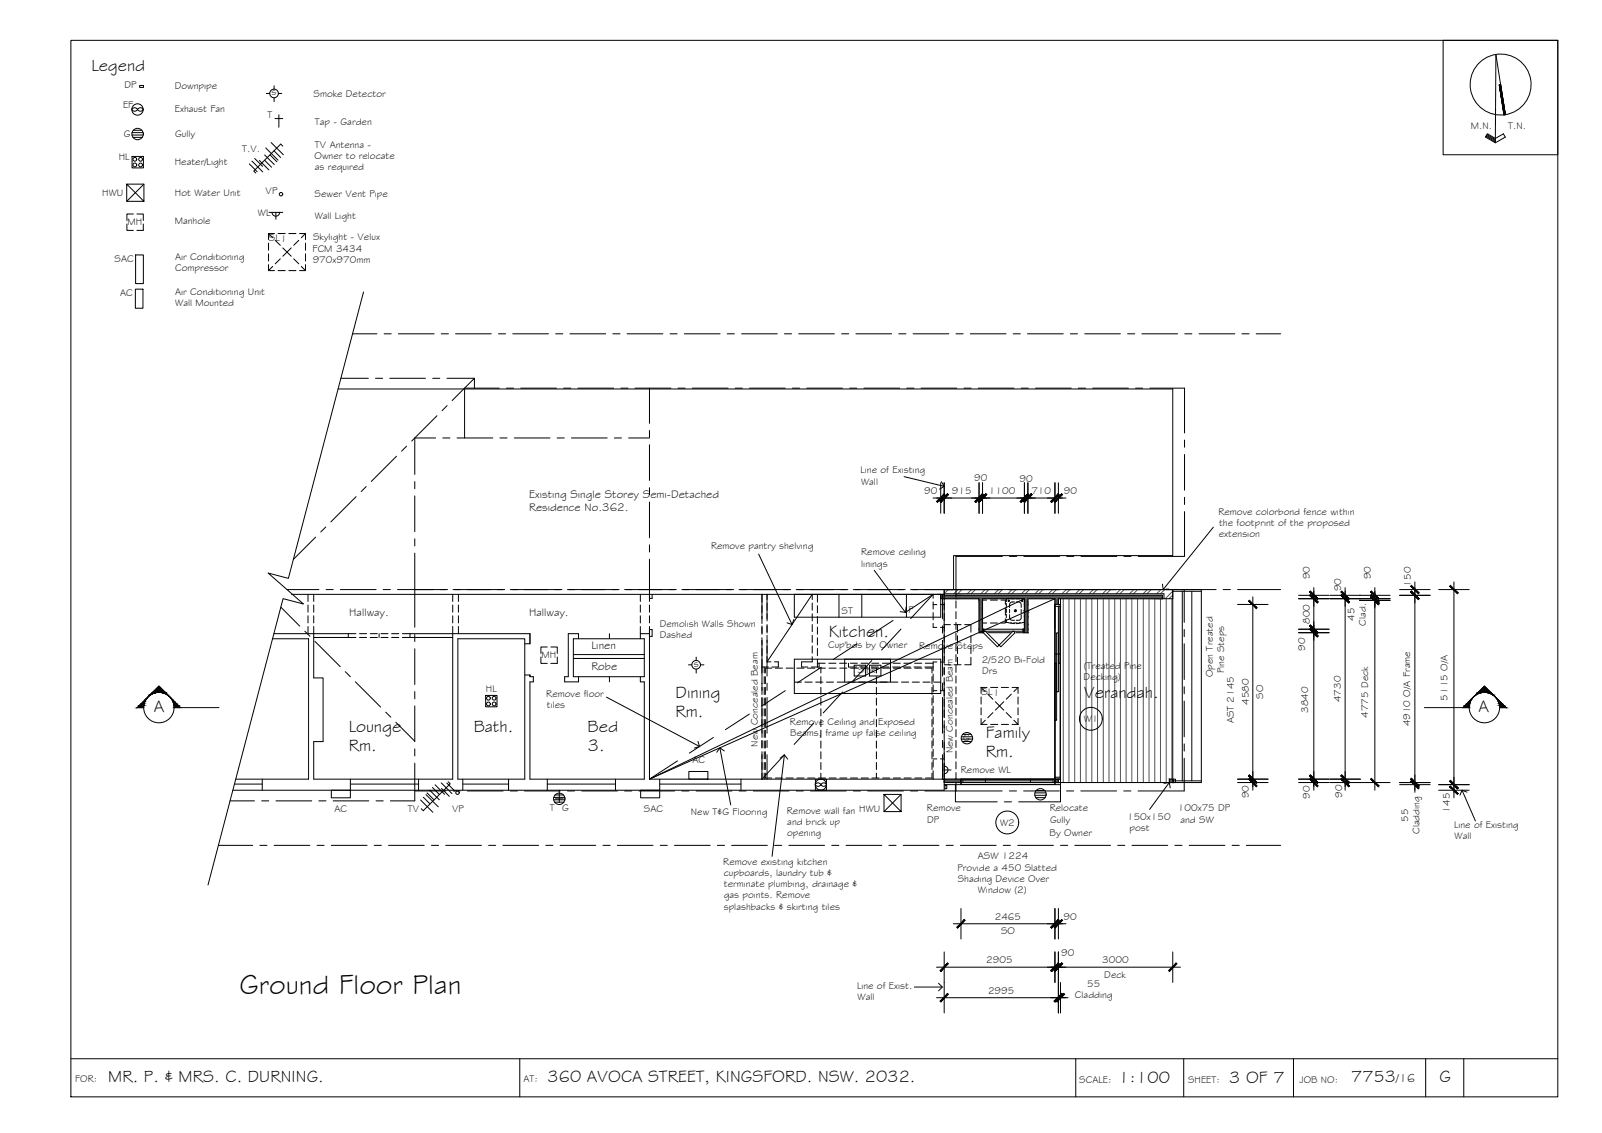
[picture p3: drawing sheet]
<svg xmlns="http://www.w3.org/2000/svg" width="420mm" height="297mm" viewBox="0 0 420 297" stroke-linecap="round" stroke-linejoin="round" font-family="sans-serif">
<!-- layer: BOUNDARY -->
<g fill="none" stroke="#000" stroke-width=".26">
<path d="M92.5 87.5h6.4M100.7 87.5h1.9M104.5 87.5h9.4M115.7 87.5h1.9M119.5 87.5h9.3M130.7 87.5h1.9M134.5 87.5h9.4M145.7 87.5h1.9M149.5 87.5h9.4M160.7 87.5h1.9M164.5 87.5h9.3M175.7 87.5h1.9"/>
<path d="M179.5 87.5h9.4M190.7 87.5h1.9M194.5 87.5h9.4M205.7 87.5h1.9M209.5 87.5h9.3M220.7 87.5h1.9M224.5 87.5h9.4M235.7 87.5h1.9M239.5 87.5h9.3M250.7 87.5h1.9M254.5 87.5h9.3M265.7 87.5h1.9"/>
<path d="M269.5 87.5h9.4M280.7 87.5h1.9M284.5 87.5h9.3M295.7 87.5h1.9M299.5 87.5h9.3M310.7 87.5h1.9M314.5 87.5h9.4M325.7 87.5h1.9M329.5 87.5h6.4M75.3 154.6h8.3M85.5 154.6h1.9M89.3 154.6h9.3"/>
<path d="M100.5 154.6h1.9M104.3 154.6h9.3M115.5 154.6h1.9M119.3 154.6h9.3M130.5 154.6h1.9M134.3 154.6h9.3M145.5 154.6h1.9M149.3 154.6h9.3M160.5 154.6h1.9M164.3 154.6h9.3M175.5 154.6h1.9M179.3 154.6h9.3"/>
<path d="M190.5 154.6h1.9M194.3 154.6h9.3M205.5 154.6h1.9M209.3 154.6h9.3M220.5 154.6h1.9M224.3 154.6h9.3M235.5 154.6h1.9M239.3 154.6h19.6M260.8 154.6h1.9M264.6 154.6h9.3M275.8 154.6h1.9M279.6 154.6h9.3"/>
<path d="M290.8 154.6h1.9M294.6 154.6h9.3M305.8 154.6h1.9M309.6 154.6h9.3M320.8 154.6h1.9M324.6 154.6h11.3M57.3 221.6h9M68.1 221.6h1.9M71.9 221.6h9.4M83.1 221.6h1.9M86.9 221.6h9.4M98.1 221.6h1.9"/>
<path d="M101.9 221.6h9.4M113.1 221.6h1.9M116.9 221.6h9.4M128.2 221.6h1.8M131.9 221.6h9.4M143.1 221.6h1.9M146.9 221.6h9.4M158.1 221.6h1.9M161.9 221.6h9.4M173.2 221.6h1.8M176.9 221.6h9.4M188.1 221.6h1.9"/>
<path d="M191.9 221.6h9.4M203.1 221.6h1.9M206.9 221.6h9.4M218.2 221.6h1.8M221.9 221.6h9.4M233.1 221.6h1.9M236.9 221.6h9.4M248.1 221.6h1.9M251.9 221.6h9.4M263.1 221.6h1.9M266.9 221.6h9.4M278.1 221.6h1.9"/>
<path d="M281.9 221.6h9.4M293.1 221.6h1.9M296.9 221.6h9.4M308.1 221.6h1.9M311.9 221.6h9.4M323.1 221.6h1.9M326.9 221.6h9"/>
</g>
<!-- layer: BORDER -->
<g fill="none" stroke="#000" stroke-width=".26">
<path d="M18.6 10.6h390v277h-390zM378.5 10.6h30.1v30h-30.1zM389.7 35.7l2.5 1.5M389.8 35.5l2.4 1.4M390 35.3l2.2 1.3M393.2 22.2l1.2 7.9M394.8 30.1l-2.5-15.8-.1 23.1 2.6-1.4-.5-.9-2.1 1.2-2.1-1.2-.5 .8 2.6 1.5M18.6 277.6h390M136.3 277.6v10M282.1 277.6v10M310.5 277.6v10M339.2 277.6v10"/>
<path d="M373.9 277.6v10M383.9 277.6v10"/>
<circle cx="393.6" cy="22.2" r="8"/>
</g>
<!-- layer: SERVICES -->
<g fill="none" stroke="#000" stroke-width=".26">
<path d="M34.6 35.4h3M34.6 34.8h2.9M34.8 28.5a.86 .86 0 0 1 1.3 .2 .86 .86 0 0 1-1.5 0zM34.9 36h2.4M35 34.2h2.2M36.1 28.7a.86 .86 0 0 1 1.5 0M36.1 28.7a.86 .86 0 0 0 1.5 0M36.6 22.4h1v.5h-1zM69.7 38.8l3.2 3.2M69.9 24.5h.8M71.1 37.4l3.2 3.2M71.9 39.5l1.7 1.8"/>
<path d="M71.9 22.5v.9M71.9 25.6v1.1M72.1 31.1h2.1M73 24.5h.9M73.1 30.1v3.3M74.2 38.3l-.6-.5-7 7 .5 .6M33.2 48.3h4.5v4.5h-4.5v-4.5l4.5 4.5M33.3 58.7v1.7h1.7M34.6 41h3v3h-3zM35 56.1h-1.7v1.7M35.9 56.1h1.7v1.7M37.6 58.7v1.7h-1.7"/>
<path d="M37.7 48.3l-4.5 4.5M65.4 43l2 2M66.1 42.2l2.8 2.9M66.8 41.5l2.1 2.1M68 42.1l2.5 2.4M69.4 42l1.8 1.9M69.4 40.6l2.5 2.5M70.6 55.7h3.6M70.8 40.6l1.8 1.8M71.3 55.7a1.01 1.01 0 0 0 1 1 1.01 1.01 0 0 0 1-1M72.4 55.7v1.8M35.5 75.8h2v5h-2z"/>
<path d="M35.6 66.8h2v7.6h-2zM70.4 61.2h1.6M70.4 70.9h1.6M70.4 61.2v1.6M70.4 63.7v1.9M70.4 66.6v1.8M70.4 69.4v1.5M70.4 61.2l1.1 1.1M71.5 69.8l-1.1 1.1M72.2 63l1.3 1.3M72.9 61.2h1.9M72.9 70.9h1.9"/>
<path d="M73.5 67.9l-1.3 1.3M74.2 65l1.1 1.1-1.1 1.1M75.7 61.2h1.9M75.7 70.9h1.9M76.4 65l-1.1 1.1 1.1 1.1M77 67.9l1.4 1.3M78.4 63l-1.4 1.3M78.6 61.2h1.5M78.6 70.9h1.5M79 69.8l1.1 1.1M80.1 61.2v1.6M80.1 63.7v1.9"/>
<path d="M80.1 66.6v1.8M80.1 69.4v1.5M80.1 61.2l-1.1 1.1M141.9 172.2v1.7h1.6M143.5 169.6h-1.6v1.7M144.5 169.6h1.7v1.7M146.2 172.2v1.7h-1.7M180.6 174.3h.9M182.6 172.3v.9M182.6 175.4v1.1M183.7 174.3h.9M127.4 182.3h3v3h-3z"/>
<path d="M252.1 193.8h3M252.1 193.2h3M252.4 194.4h2.4M252.5 192.5h2.2M257.3 180.2h1.6M257.3 189.9h1.6M257.3 180.2v1.6M257.3 182.7v1.9M257.3 185.5v1.9M257.3 188.4v1.5M257.3 180.2l1.1 1.1M258.4 188.8l-1.1 1.1"/>
<path d="M259.1 182l1.3 1.3M259.8 180.2h1.9M259.8 189.9h1.9M260.4 186.8l-1.3 1.4M261.1 184l1.1 1.1-1.1 1.1M262.6 180.2h1.9M262.6 189.9h1.9M263.3 184l-1.1 1.1 1.1 1.1M263.9 186.8l1.3 1.4M265.2 182l-1.3 1.3M265.4 180.2h1.6M265.4 189.9h1.6"/>
<path d="M265.9 188.8l1.1 1.1M267 180.2v1.6M267 182.7v1.9M267 185.5v1.9M267 188.4v1.5M267 180.2l-1.1 1.1M86.9 207.2h5v2h-5zM110.3 209.7l3.2 3.3M111 209l1.8 1.8M111.7 208.3l3.2 3.2M112 207.9l1.8 1.8M112.7 207.2l2.5 2.5"/>
<path d="M113.4 206.5l1.8 1.8M114.1 205.8l2.5 2.5M115.7 205.2l2.8 2.9M115.8 206.7l2 2.1M117.2 205.3l2.1 2.1M117.5 204.9l.6 .6-7.1 7-.5-.5M145.2 209.7h3M145.2 209.1h2.9M145.5 210.3h2.4M145.6 208.4h2.2M145.7 209.4h2M146.7 207.2v3.2"/>
<path d="M168 207.2h5v2h-5zM180.7 202.3h5v2h-5zM213.8 205.6l.8-.4 .7 .5-.7 .5-.8-.4M213.9 204.3h2.9v2.9h-2.9zM216.7 205.6l-.7-.4-.7 .5 .7 .5 .7-.4M231.8 208.3h4.5v4.5h-4.5v-4.5l4.5 4.5M236.3 208.3l-4.5 4.5M247.6 200.8a1.01 1.01 0 0 1 1 1 1.01 1.01 0 0 1-1 1.1M247.6 201.9h1.8M247.6 200.1v3.6M247.8 205.8h.5v1h-.5zM271.4 208.5h3"/>
<path d="M271.4 207.9h2.9M271.7 209.1h2.4M271.8 207.3h2.2M307.8 204.3h.5v.9h-.5z"/>
<circle cx="36.1" cy="28.7" r="1.49"/>
<circle cx="36.1" cy="35.1" r="1.49"/>
<circle cx="71.9" cy="24.5" r="1.13"/>
<circle cx="35.4" cy="41.8" r=".5"/>
<circle cx="35.4" cy="43.2" r=".5"/>
<circle cx="36.9" cy="43.2" r=".5"/>
<circle cx="36.9" cy="41.8" r=".5"/>
<circle cx="73.7" cy="50.9" r=".46"/>
<circle cx="182.6" cy="174.3" r="1.13"/>
<circle cx="128.1" cy="183.1" r=".5"/>
<circle cx="128.1" cy="184.6" r=".5"/>
<circle cx="129.6" cy="183.1" r=".5"/>
<circle cx="129.6" cy="184.6" r=".5"/>
<circle cx="253.6" cy="193.5" r="1.49"/>
<circle cx="120" cy="207.8" r=".46"/>
<circle cx="146.7" cy="209.4" r="1.49"/>
<circle cx="215.3" cy="205.7" r="1.45"/>
<circle cx="272.9" cy="208.2" r="1.49"/>
</g>
<!-- layer: BORDER -->
<g fill="#000" stroke="#000" stroke-width=".26">
<path d="M393.5 22.2l1.3 7.9h-.3zM393.5 22.2l1.3 7.9z"/>
<path d="M393.2 22.2l1.3 7.9-1-7.9zM393.2 22.2l1.3 7.9z"/>
</g>
<!-- layer: EXISTING -->
<g fill="none" stroke="#000" stroke-width=".26">
<path d="M88.7 102h218.9v43.7h-57.5v8.9h-2.5M76.4 155.8h123.4v2.1M80.8 155.8v1.9M80.8 158.6v1.9M82.3 155.8v1.9M82.3 158.6v1.9M118.7 155.8v1.9M118.7 158.6v1.9M120.2 155.8v1.9M120.2 158.6v1.9M167.9 155.8v1.9M167.9 158.6v1.9"/>
<path d="M170.3 155.8v1.9M170.3 158.6v1.9M171 155.8v1.1h-.7M199.8 158.8v1.8M201.2 157.2v-1.4h11.8v1.4M201.2 158.1v1.9M213 158.1v1.9M214.4 158.8v1.8M244.7 156.9v-1.1h-30.3v2.1M244.7 157.8v1.9M244.7 158.5h1M246.6 158.5h1"/>
<path d="M247.6 154.6v2.5M247.6 158v1.9M247.6 154.6h2.5M71.5 167.5h9.4v36.8h-19.1M71.8 166.1h21.6M80.8 161.4v1.9M80.8 164.2v1.9M82.3 164.2v13.5h2.4v16.7h-2.4v9.9h36.4v-40.1M82.3 161.4v1.9M82.3 167.1h11.1M91.3 166.1v1M94.3 166.1h1.8"/>
<path d="M94.3 167.1h1.8M97.1 166.1h1.9M97.1 167.1h1.9M99.4 166.1v1M99.9 166.1h1.9M99.9 167.1h1.9M102.7 166.1h1.9M102.7 167.1h1.9M105.5 166.1h33.5v2.7h-1.4M105.5 167.1h13.2M107.5 166.1v1M118.7 161.4v1.9"/>
<path d="M120.1 167.5h17.5v36.8h-17.5zM120.2 161.4v1.9M120.2 164.2v1.9M137.6 177h1.4M139 177v.4h.9v1.4h-.9v25.5h30v-25.5h-1.1v-1.4M139 177v.4M150.4 167.5h18.6v9.9h-18.6zM150.4 171.6h18.6M150.4 172.6h18.6M151.7 167.5v-1.4h-2.7v11.3h-.9v1.4h3.6v-1.4M159.8 166.1v1.4M159.8 177.4v1.4"/>
<path d="M167.9 166.1h2.4M167.9 161.4v1.9M167.9 164.2v3.3M170.3 164.2v40.1h74.4v-2.3M170.3 165.1h.7v1.7h-.7M170.3 161.4v1.9M199.8 161.6v1.9M199.8 164.4v1.9M199.8 167.2v1.9M199.8 170v1.9M199.8 172.8v3.6M199.8 177.4v1.9"/>
<path d="M199.8 174.9h1.7M200.4 174.9v1.5M200.4 177.4v1.9M200.7 177.4v1.9M201.2 160.9v1.9M201.2 163.7v1.9M201.2 166.6v1.8M201.2 169.3v1.9M201.2 172.2v1.3h1M202.4 175.2h-1.7v1.2M203.1 173.5h1v1.4h-1.7M203.4 175.2h1.8"/>
<path d="M206.2 175.2h1.9M209 175.2h1.9M211.8 175.2h1.9M213 160.9v1.9M213 163.7v1.9M213 166.6v1.8M213 169.3v1.9M213 172.2v1.3h-2.8v1.4h1.6M214.4 161.6v1.9M214.4 164.4v1.9M214.4 167.2v1.9M214.4 170v1.9"/>
<path d="M214.4 172.8v2.1M214.4 173.9h2M214.6 175.2h1.9M214.8 173.9v1h-2M215.3 175.2v1.2M215.3 177.4v1.9M217.4 173.9h1.9M217.4 175.2h1.9M220.2 173.9h1.9M220.2 175.2h1.9M222.5 173.9v1h2.2M223 173.9h1.9"/>
<path d="M223.1 175.2h1.8M225.7 174.9h1.8M225.8 173.9h1.9M225.9 175.2h1.8M228.5 174.9h1.8M228.6 173.9h1.9M228.7 175.2h1.9M229.9 175.2v1.2M229.9 177.4v1.9M231.3 174.9h1.9M231.4 173.9h1.9M231.5 175.2h1.9"/>
<path d="M234.1 174.9h1.9M234.2 173.9h1.9M234.3 175.2h1.9M236.9 174.9h1.9M237.1 173.9h1.8M237.1 175.2h1.9M239.7 174.9h1.9M239.9 173.9h1.9M239.9 175.2h1.9M242.5 174.9h2.2M242.7 173.9h2M242.7 175.2h1.7v1.2"/>
<path d="M244.4 177.4v1.9M244.7 160.6v1.9M244.7 163.4v1.1h1M244.7 176.7v1.9M244.7 179.5v1.9M245.7 173.6h-1v2.2M246.6 164.5h1M246.6 173.6h1M247.6 160.8v1.9M247.6 163.6v1.9M247.6 166.4v1.9M247.6 169.3v1.8"/>
<path d="M247.6 172.1v1.8M247.6 174.9v1.9M247.6 177.7v1.9M247.6 163.8h1.7M247.6 174.3h1.7M250.2 163.8h1.9M250.2 174.3h1.9M251.1 163.8v1.9M251.1 166.7v1.8M251.1 169.5v1.9M251.1 172.3v2M253 163.8h1.6v1.9"/>
<path d="M254.6 172.3v2h-1.6M254.6 166.7v1.8M254.6 169.5v1.9M199.8 180.2v1.9M199.8 183v1.9M199.8 185.8v1.9M199.8 188.6v1.9M199.8 191.4v1.9M199.8 194.3v1.8M199.8 197.1v1.8M199.8 199.9v1.9M200.4 180.2v1.9"/>
<path d="M200.4 183v1.9M200.4 185.8v1.9M200.4 188.6v1.9M200.4 191.4v1.9M200.4 194.3v1.8M200.4 197.1v1.8M200.4 199.9v1.9M200.7 180.2v1.9M200.7 183v1.9M200.7 185.8v1.9M200.7 188.6v1.9M200.7 191.4v1.9"/>
<path d="M200.7 194.3v1.8M200.7 197.1v1.8M200.7 199.9v1.9M215.3 180.2v1.9M215.3 183v1.9M215.3 185.8v1.9M215.3 188.6v1.9M215.3 191.4v1.9M215.3 194.3v1.8M215.3 197.1v1.8M215.3 199.9v1.9M229.9 180.2v1.9"/>
<path d="M229.9 183v1.9M229.9 185.8v1.9M229.9 188.6v1.9M229.9 191.4v1.9M229.9 194.3v1.8M229.9 197.1v1.8M229.9 199.9v1.9M244.4 180.2v1.9M244.4 183v1.9M244.4 185.8v1.9M244.4 188.6v1.9M244.4 191.4v1.9"/>
<path d="M244.4 194.3v1.8M244.4 197.1v1.8M244.4 199.9v1.9M244.7 182.4v1.8M244.7 185.2v1.8M244.7 188v1.9M244.7 190.8v1.9M244.7 193.6v1.9M244.7 196.4v1.9M244.7 199.2v1.9M244.7 199h1M244.7 181.1h1"/>
<path d="M246.6 199h1M246.6 181.1h1M247.6 180.5v1.9M247.6 183.3v1.9M247.6 186.1v1.9M247.6 188.9v1.9M247.6 191.8v1.8M247.6 194.6v1.8M247.6 197.4v1.9M61.5 205.6h7.3M68.8 204.3v2.9M91.9 205.6h17.9"/>
<path d="M91.9 204.3v2.9M109.8 204.3v2.9M121.4 205.6h12M121.4 204.3v2.9M133.4 204.3v2.9M143.5 205.6h17.9M143.5 204.3v2.9M161.4 204.3v2.9M173 205.6h21.3M173 204.3v2.9M194.3 204.3v2.9M199.8 202.7v1.6"/>
<path d="M200.4 202.7v1.6M200.7 202.7v1.3h1.7M203.4 204h1.8M206.2 204h1.9M209 204h1.9M211.8 204h1.9M214.6 204h1.9M215.3 202.7v1.3M217.4 204h1.9M220.2 204h1.9M223.1 204h1.8M225.9 204h1.8"/>
<path d="M228.7 204h1.9M229.9 202.7v1.3M231.5 204h1.9M234.3 204h1.9M237.1 204h1.9M239.9 204h1.9M244.4 202.7v1.3h-1.7M247.6 200.2v1.9M247.6 203v4.2h-186.5"/>
</g>
<!-- layer: HATCH -->
<g fill="#545454" stroke="#545454" stroke-width=".26">
<path d="M276.7 158.5v1.6z"/>
<path d="M276.7 160.1v.2z"/>
<path d="M276.7 160.3v.2z"/>
<path d="M276.7 160.5v1.2z"/>
<path d="M276.7 161.7v2.2z"/>
<path d="M276.7 163.9v1.1z"/>
<path d="M276.7 165v.9z"/>
<path d="M276.7 204.3l.9 .9v-.9zM276.7 204.3l.9 .9h-.9z"/>
<path d="M250.7 204.3l1.3 .9v-.9zM250.7 204.3l1.3 .9h-1.3z"/>
<path d="M247.6 204.3l3.1 .9v-.9zM247.6 204.3l3.1 .9h-3.1z"/>
<path d="M246.7 155.8l.9 .3v-.3zM246.7 155.8l.9 .3h-.9z"/>
<path d="M250.7 156.1l54.2 .9v-.9zM250.7 156.1l54.2 .9h-54.2z"/>
<path d="M247.6 156.1l3.1 .9v-.9zM247.6 156.1l3.1 .9h-3.1z"/>
<path d="M246.7 156.1l.9 .9v-.9zM246.7 156.1l.9 .9h-.9z"/>
<path d="M268.7 157l.9 .9v-.9zM268.7 157l.9 .9h-.9z"/>
<path d="M276.7 157l.9 1.5v-1.5zM276.7 157l.9 1.5h-.9z"/>
<path d="M269.1 157.9l.5 .6v-.6zM269.1 157.9l.5 .6h-.5z"/>
<path d="M268.7 157.9l.4 .6v-.6zM268.7 157.9l.4 .6h-.4z"/>
<path d="M269.1 160.1h.5l-.5 .2zM269.1 160.3h.5v-.2z"/>
<path d="M269.1 158.5l.5 1.6v-1.6zM269.1 158.5l.5 1.6h-.5z"/>
<path d="M268.7 158.5l.4 1.6v-1.6zM268.7 158.5l.4 1.6h-.4z"/>
<path d="M268.7 160.3h.4l-.4 .2zM268.7 160.5h.4v-.2z"/>
<path d="M268.7 160.1l.4 .2v-.2zM268.7 160.1l.4 .2h-.4z"/>
<path d="M269.1 160.3l.5 .2v-.2zM269.1 160.3l.5 .2h-.5z"/>
<path d="M269.1 160.5l.5 1.2v-1.2zM269.1 160.5l.5 1.2h-.5z"/>
<path d="M268.7 160.5l.4 1.2v-1.2zM268.7 160.5l.4 1.2h-.4z"/>
<path d="M269.1 161.7l.5 2.2v-2.2zM269.1 161.7l.5 2.2h-.5z"/>
<path d="M268.7 161.7l.4 2.2v-2.2zM268.7 161.7l.4 2.2h-.4z"/>
<path d="M268.7 163.9l.9 1.1v-1.1zM268.7 163.9l.9 1.1h-.9z"/>
<path d="M256.8 157l.9 8v-8zM256.8 157l.9 8h-.9z"/>
<path d="M268.6 165l1 .9v-.9zM268.6 165l1 .9h-1z"/>
<path d="M256.8 165l.9 .9v-.9zM256.8 165l.9 .9h-.9z"/>
<path d="M306.7 204.3l.9 .9v-.9zM306.7 204.3l.9 .9h-.9z"/>
</g>
<g fill="none" stroke="#545454" stroke-width=".26">
<path d="M247.7 154.6l-.1 .1M248.7 154.6l-1.1 1.1M251.3 154.6l-1.1 1.1M252.3 154.6l-1.1 1.1M254.8 154.6l-1.1 1.1M255.8 154.6l-1.1 1.1M258.3 154.6l-1.1 1.1M259.4 154.6l-1.1 1.1M261.9 154.6l-1.1 1.1M262.9 154.6l-1.1 1.1M265.4 154.6l-1 1.1M266.5 154.6l-1.1 1.1"/>
<path d="M269 154.6l-1.1 1.1M270 154.6l-1.1 1.1M272.5 154.6l-1.1 1.1M273.5 154.6l-1.1 1.1M276.1 154.6l-1.1 1.1M277.1 154.6l-1.1 1.1M278.9 157v48.2M279.6 154.6l-1.1 1.1M280.4 157v48.2M280.6 154.6l-1.1 1.1M281.9 157v48.2M283.2 154.6l-1.1 1.1"/>
<path d="M283.4 157v48.2M284.2 154.6l-1.1 1.1M284.8 157v48.2M286.3 157v48.2M286.7 154.6l-1.1 1.1M287.7 154.6l-1.1 1.1M287.9 157v48.2M289.4 157v48.2M290.3 154.6l-1.1 1.1M290.9 157v48.2M291.3 154.6l-1.1 1.1M292.4 157v48.2"/>
<path d="M293.8 154.6l-1.1 1.1M293.9 157v48.2M294.8 154.6l-1.1 1.1M295.3 157v48.2M296.8 157v48.2M297.4 154.6l-1.1 1.1M298.4 154.6l-1.1 1.1M298.4 157v48.2M299.9 157v48.2M300.9 154.6l-1.1 1.1M301.4 157v48.2M301.9 154.6l-1.1 1.1"/>
<path d="M302.9 157v48.2M304.4 157v48.2M304.4 154.6l-1.1 1.1M305.5 154.6l-1.1 1.1M305.9 157v48.2M307.3 157v47.3M307.6 155l-2 2M307.6 156l-1 1"/>
</g>
<!-- layer: ROOFPLAN EXIST. -->
<g fill="none" stroke="#000" stroke-width=".26">
<path d="M89.4 99.2h7.2M98.5 99.2h1.9M102.2 99.2h9.4M113.5 99.2h1.8M117.2 99.2h7.2M104 119.6l-6.6 6.6M106.6 117l-1.3 1.3M114.2 114.8h-5.4v9.6M114.6 109l-6.6 6.6M116.1 114.8h1.9M117.3 106.3l-1.4 1.4M119.9 114.8h9.4"/>
<path d="M124.4 101.8v-2.6l-5.8 5.8M130.9 101.8h-9.1v13M131.1 114.8h1.9M132.8 101.8h1.9M134.9 114.8h9.3M136.6 101.8h9.4M146.1 114.8h1.9M147.8 101.8h1.9M149.9 114.8h9.3M151.6 101.8h9.3M161.1 114.8h1.9M162.8 101.8h1.9"/>
<path d="M164.9 114.8h5.4M166.6 101.8h9.3M170.3 101.8v9.2M170.3 112.9v1.8M170.3 116.6v9.4M177.8 101.8h1.9M181.6 101.8h9.4M192.8 101.8h1.9M196.6 101.8h9.3M207.8 101.8h1.9M211.6 101.8h9.3M222.8 101.8h1.9"/>
<path d="M226.6 101.8h9.4M237.8 101.8h1.9M241.6 101.8h9.3M252.8 101.8h1.9M256.6 101.8h9.3M267.8 101.8h1.9M271.6 101.8h9.4M282.8 101.8h1.9M286.6 101.8h9.3M297.8 101.8h1.9M301.6 101.8h9.1v11.7M310.7 115.4v1.9"/>
<path d="M310.7 119.1v9.4M85.4 138.2l-1.3 1.3M93.4 130.2l-6.6 6.6M96 127.6l-1.3 1.3M108.8 126.3v1.8M108.8 130v9.4M170.3 127.9v1.8M170.3 131.6v9.4M310.7 130.4v1.9M310.7 134.1v11.8h-12.2M73.7 159.2l4.9 5M82.8 140.8l-5.9 5.9"/>
<path d="M108.8 141.3v1.8M108.8 145v19.5M108.8 154.6h8.2M118.8 154.6h1.9M122.6 154.6h9.3M133.8 154.6h1.9M137.6 154.6h9.3M148.8 154.6h1.9M152.6 154.6h9.4M163.8 154.6h1.9M167.6 154.6h9.3M170.3 142.8v1.9"/>
<path d="M170.3 146.6v9.2M178.8 154.6h1.9M182.6 154.6h9.3M193.8 154.6h1.9M197.6 154.6h9.4M208.8 154.6h1.9M212.6 154.6h9.3M223.8 154.6h1.9M227.6 154.6h9.3M238.8 154.6h1.9M242.6 154.6h8.1M250.7 157.5v1.9"/>
<path d="M262.9 145.9h-12.2v10.7M264.8 145.9h1.8M268.5 145.9h9.4M279.8 145.9h1.9M283.5 145.9h9.4M294.8 145.9h1.8M80 165.5l1.3 1.3M82.6 168.1l6.6 6.7M90.6 176.1l1.3 1.3M93.2 178.7l6.6 6.7M108.8 166.3v1.9M108.8 170.1v9.4"/>
<path d="M250.7 160.4v1.8M250.7 163.2v1.8M250.7 166v1.8M250.7 168.8v1.9M250.7 171.6v1.9M250.7 174.4v1.9M250.7 177.2v1.9M101.2 186.7l1.3 1.3M103.8 189.3l5 5M108.8 181.3v1.9M108.8 185.1v9.4M108.8 196.3v1.9"/>
<path d="M250.7 180v1.9M250.7 182.9v1.8M250.7 185.7v1.8M250.7 188.5v1.8M250.7 191.3v1.9M250.7 194.1v1.9M250.7 196.9v1.9M250.7 199.7v1.9M60.3 210h6.4M68.6 210h1.9M72.4 210h9.4M83.6 210h1.9"/>
<path d="M87.4 210h9.3M98.6 210h1.9M108.8 200.1v9.9h-6.4M108.8 207.4h8.2M118.8 207.4h1.9M122.6 207.4h9.3M133.8 207.4h1.9M137.6 207.4h9.3M148.8 207.4h1.9M152.6 207.4h9.4M163.8 207.4h1.9M167.6 207.4h9.3"/>
<path d="M178.8 207.4h1.9M182.6 207.4h9.3M193.8 207.4h1.9M197.6 207.4h9.4M208.8 207.4h1.9M212.6 207.4h9.3M223.8 207.4h1.9M227.6 207.4h9.3M238.8 207.4h1.9M250.7 202.5v1.9M250.7 205.4v2h-8.1"/>
</g>
<!-- layer: NEWWORK -->
<g fill="none" stroke="#000" stroke-width=".26">
<path d="M201.2 155.8h-1.4v6.4M213 155.8h1.4M244.7 155.8h2.9M246.7 155.8v1.2h10.1v8.9h12.8v-8.9h7.1v8M247.6 155.7h57.7v1.3M247.6 157v16.2M276.7 158.5h1.4M304.9 157v-.9h-57.3v-1.5h67.5v50.6h-67.5v-11.4M304.9 157h2.7v-2.4v50.6M304.9 157h-27.3v1.5M307.6 155h7.5M310.1 155v49.7"/>
<path d="M312.6 155v49.7M199.8 164.1v1.9M199.8 167.9v9.3M199.8 179.1v1.9M247.6 175.1v1.8M247.6 178.8v9.4M257.7 165h11v-8h-11v8.9M268.6 165v.9M276.7 165.9v39.8M276.7 171.5h1.4M199.8 182.9v9.3M199.8 194.1v1.9"/>
<path d="M199.8 197.9v6.4M247.6 190v1.9M244.7 204.3h33.4h-1.4v.9h.9v-.9v.9M252 204.3v1.4M306.7 204.3h.9v.9h-.9zM307.6 204.7h7.5"/>
</g>
<!-- layer: INSULCLAD -->
<path d="M278.1 157v48.7h-30.5" fill="none" stroke="#000" stroke-width=".26"/>
<!-- layer: WORK BY OWNER -->
<g fill="none" stroke="#000" stroke-width=".26">
<path d="M208.3 155.8h38.4v6h-38.4zM220 155.8v6M226 155.8v6M237.7 155.8v6M257.7 159.4v1.9M258.8 157.3h-1.1v1.2M259.7 157.3h1.9M262.5 157.3h1.2v1.2M263.7 159.4v1.9M263.9 158.2v1M263.9 159.6v1M264.7 157h-.8v.7"/>
<path d="M264.8 159.8v.9M265.1 157h1M266.1 157.8l-.8 .1-.4 .2-.1 1.2M266.2 159.9h.3l.1 .2M266.5 157.8l.8 .1 .4 .2 .1 1.2M266.5 157h1M267.8 159.8v.9M268 157h.7v.7M268.7 158.2v1M268.7 159.6v1M208.3 172.8h38.4v9h-38.4zM208.3 178.8h1.9"/>
<path d="M211.1 178.8h1.9M213.9 178.8h1.9M216.8 178.8h1.8M219.6 178.8h1.8M221.5 172.8v6h12v-6M222.4 178.8h1.8M224 174.4h3v2.8h-3zM225.2 178.8h1.9M228 178.8h1.9M228 174.4h3v2.8h-3zM230.8 178.8h1.9M233.6 178.8h1.9"/>
<path d="M236.4 178.8h1.9M239.3 178.8h1.8M242.1 178.8h1.8M244.9 178.8h1.8M257.7 162.2v1.1h1.1M259.7 163.3h1.9M263.7 162.2v1.1h-1.2M263.9 162.4v.8l1.5 .1M263.9 161v1M264.8 161.2l.1 1.1 .4 .3h.8M265 163.3l1.1 .2M265.8 163.3h1"/>
<path d="M266 160.1l.2 .3h.3M267.6 163.3l-1.1 .2M267.8 161.2l-.1 1.1-.4 .3h-.8M268.7 162.4v.8l-1.5 .1M268.7 161v1"/>
<circle cx="264.6" cy="157.5" r=".18"/>
<circle cx="268.1" cy="157.5" r=".18"/>
<circle cx="266.3" cy="160.1" r=".22"/>
</g>
<!-- layer: WINDOWS -->
<g fill="none" stroke="#000" stroke-width=".26">
<path d="M276.7 158.5v45.8h-24.7M276.7 159h1.3M277.6 159h.4v14.9h-.4zM278 158.5v45.8M278.1 158.5v45.8M276.7 173.9h.4v14.9h-.4zM277.1 165.9h.5v15.5h-.5zM252 204.3h24.7v.9h-24.7zM252 205.7h24.7M252.5 204.3v.9M252.5 204.7h23.7M258.5 204.3v.9"/>
<path d="M270.3 204.3v.9M276.2 204.3v.9M276.7 203.8h1.3"/>
<circle cx="286.1" cy="188.4" r="3"/>
<circle cx="264.2" cy="215.6" r="3"/>
</g>
<!-- layer: SECTION POINT -->
<g fill="#000" stroke="#000" stroke-width=".26">
<path d="M40 181.5l1.7-1.6 1.7 1.6zM387.7 181.5l1.6-1.6 1.7 1.6zM38.8 182.7l-.3 .4zM39.2 182.3l.6-.3zM44.1 182.3l.4 .4zM44.5 182.7l.4 .4zM386.5 182.7l-.4 .4zM386.5 182.7l.4-.4zM391.3 182l.5 .3zM392.2 182.7l.3 .4z"/>
<path d="M36.5 185h1.2l-1.7 .5zM36 185.5h1.7v-.5z"/>
<path d="M36.5 185l.6-.5h.7zM36.5 185h1.2l.1-.5z"/>
<path d="M37.1 184.5l.5-.5h.4zM37.1 184.5h.7l.2-.5z"/>
<path d="M38 183.5h.2l-.6 .5zM37.6 184h.4l.2-.5z"/>
<path d="M38 183.5l.5-.4zM38 183.5l.5-.4z"/>
<path d="M39.2 182.3l.6-.3zM38.8 182.7l.5-.4z"/>
<path d="M39.5 182l.3-.2h.5zM39.5 182l.8-.2z"/>
<path d="M39.9 181.6h.9l-1 .2zM39.8 181.8l1-.2z"/>
<path d="M40 181.5h1.4zM39.9 181.6l1.5-.1z"/>
<path d="M42 181.5h1.4zM42.5 181.6h.9z"/>
<path d="M42.5 181.6h.9l-.3 .2zM43.1 181.8h.5l-.2-.2z"/>
<path d="M43.1 181.8h.5v.2zM43.6 181.8v.2h.2z"/>
<path d="M43.6 182l.5 .3zM43.8 182l.3 .3z"/>
<path d="M44.9 183.1l.3 .4zM44.9 183.1l.3 .4h.1z"/>
<path d="M45.2 183.5h.1l.1 .5zM45.3 183.5l.1 .5h.4z"/>
<path d="M45.4 184h.4l-.3 .5zM45.8 184l-.3 .5h.8z"/>
<path d="M45.5 184.5h.8l-.7 .5zM45.6 185h1.2l-.5-.5z"/>
<path d="M45.6 185h1.2l-1.1 .5zM45.7 185.5h1.6l-.5-.5z"/>
<path d="M384.2 185l1.1 .5 .1-.5zM384.2 185l1.1 .5h-1.6z"/>
<path d="M384.7 184.5l.7 .5 .1-.5zM384.2 185l.5-.5 .7 .5z"/>
<path d="M385.2 184l.3 .5 .1-.5zM385.2 184l.3 .5h-.8z"/>
<path d="M385.7 183.5l-.1 .5 .3-.5zM385.7 183.5l-.1 .5h-.4z"/>
<path d="M386.1 183.1l-.2 .4zM385.7 183.5l.4-.4-.2 .4z"/>
<path d="M387.2 182l-.3 .3 .5-.3zM387.2 182l-.3 .3z"/>
<path d="M387.4 181.8v.2l.5-.2zM387.4 181.8v.2h-.2z"/>
<path d="M387.6 181.6l.3 .2 .6-.2zM387.6 181.6l.3 .2h-.5z"/>
<path d="M387.7 181.5h1.4zM387.7 181.5l.8 .1z"/>
<path d="M389.6 181.5l1.5 .1zM389.6 181.5l1.5 .1z"/>
<path d="M390.2 181.6l1 .2-.1-.2zM390.2 181.6l1 .2z"/>
<path d="M390.7 181.8l.8 .2-.3-.2zM390.7 181.8l.8 .2z"/>
<path d="M391.3 182l.5 .3zM391.7 182.3l.5 .4z"/>
<path d="M392.5 183.1l.5 .4zM392.5 183.1l.5 .4z"/>
<path d="M392.8 183.5l.7 .5zM392.8 183.5l.7 .5h-.5z"/>
<path d="M393 184l.9 .5-.4-.5zM393 184l.9 .5h-.7z"/>
<path d="M393.2 184.5l1.3 .5-.6-.5zM393.2 184.5l1.3 .5h-1.2z"/>
<path d="M393.3 185l1.7 .5-.5-.5zM393.3 185l1.7 .5h-1.7z"/>
</g>
<g fill="none" stroke="#000" stroke-width=".26">
<path d="M37.7 185.5h-1.7l5.7-5.6 5.6 5.6M45.7 185.5h11.7M373.6 185.5h11.7M383.7 185.5l5.6-5.6 5.7 5.6h-1.7"/>
<circle cx="41.7" cy="185.5" r="4"/>
<circle cx="389.3" cy="185.5" r="4"/>
</g>
<!-- layer: DIMENSION -->
<g fill="none" stroke="#000" stroke-width=".26">
<path d="M244.7 130.6h34.9M246.7 126.6v8M247.6 126.6v8M256.8 126.6v8M257.7 126.6v8M268.7 126.6v8M269.6 126.6v8M276.7 126.6v8M277.6 126.6v8M324.6 158.5h8M328.6 156.5v50.7M340.6 156.1h8"/>
<path d="M340.6 157h8M344.6 154.1v53.1M348.8 156.1h15.8M348.8 157h15.8M352.8 154.1v53.1M356.6 157.4h8M360.6 154.1v53.1M367.1 156.1h8M367.1 154.6h8M371.1 152.6v55.1M377.3 154.6h8M381.3 152.6v56.6"/>
<path d="M340.6 165h8M340.6 165.9h8M324.6 204.3h8M324.6 205.2h8M340.6 204.3h8M340.6 205.2h8M348.8 204.3h8M348.8 205.2h15.8M367.1 205.2h8M367.1 205.7h8M377.3 205.7h8M377.3 207.2h8"/>
<path d="M252 238.2v8M276.7 238.2v8M277.6 238.2v8M245.6 253.6h64M247.6 249.6v16M250 242.2h29.6M276.7 249.6v8M277.6 249.6v16M278.1 257.6v8M307.6 249.6v8M245.6 261.6h34.5"/>
</g>
<!-- layer: 0 -->
<g fill="#000" stroke="#000" stroke-width=".26">
<path d="M245.6 131.5l.2 .2 1.8-2.2zM247.6 129.5l.2 .2-2 2z"/>
<path d="M248.5 129.5l-1.8 2.2 2-2zM248.5 129.5l-1.8 2.2-.2-.2z"/>
<path d="M248.5 129.5l-1.8 2.2 2-2zM248.5 129.5l-1.8 2.2-.2-.2z"/>
<path d="M255.7 131.5l.2 .2 1.8-2.2zM257.7 129.5l.2 .2-2 2z"/>
<path d="M255.7 131.5l.2 .2 1.8-2.2zM257.7 129.5l.2 .2-2 2z"/>
<path d="M258.6 129.5l-1.8 2.2 2-2zM256.6 131.5l2-2-1.8 2.2z"/>
<path d="M258.6 129.5l-1.8 2.2 2-2zM256.6 131.5l2-2-1.8 2.2z"/>
<path d="M267.6 131.5l.2 .2 1.8-2.2zM269.6 129.5l.2 .2-2 2z"/>
<path d="M267.6 131.5l.2 .2 1.8-2.2zM269.6 129.5l.2 .2-2 2z"/>
<path d="M270.5 129.5l-1.8 2.2 2-2zM270.5 129.5l-1.8 2.2-.2-.2z"/>
<path d="M270.5 129.5l-1.8 2.2 2-2zM270.5 129.5l-1.8 2.2-.2-.2z"/>
<path d="M275.6 131.5l.2 .2 1.8-2.2zM277.6 129.5l.2 .2-2 2z"/>
<path d="M275.6 131.5l.2 .2 1.8-2.2zM277.6 129.5l.2 .2-2 2z"/>
<path d="M278.5 129.5l-1.8 2.2 2-2zM276.5 131.5l2-2-1.8 2.2z"/>
<path d="M327.5 157.6l2 2 .2-.2zM327.5 157.6l.2-.2 2 2z"/>
<path d="M343.7 155l-.2 .2 2.2 1.8zM343.5 155.2l2.2 1.8-.2 .2z"/>
<path d="M343.5 156.1l2 2 .2-.2zM343.5 156.1l.2-.2 2 2z"/>
<path d="M343.5 156.1l2 2 .2-.2zM343.5 156.1l.2-.2 2 2z"/>
<path d="M351.9 155l-.2 .2 2.2 1.8zM351.7 155.2l2.2 1.8-.2 .2z"/>
<path d="M351.7 156.1l2 2 .2-.2zM351.7 156.1l.2-.2 2 2z"/>
<path d="M351.7 156.1l2 2 .2-.2zM351.7 156.1l.2-.2 2 2z"/>
<path d="M359.7 155l-.2 .2 2.2 1.8zM359.5 155.2l2.2 1.8-.2 .2z"/>
<path d="M359.7 155.9l-.2 .2 2.2 1.8zM359.5 156.1l2.2 1.8-.2 .2z"/>
<path d="M359.5 156.1l2 2 .2-.2zM359.5 156.1l.2-.2 2 2z"/>
<path d="M359.5 156.5l2 2 .2-.2zM359.5 156.5l.2-.2 2 2z"/>
<path d="M359.5 156.5l2 2 .2-.2zM359.5 156.5l.2-.2 2 2z"/>
<path d="M370.2 153.5l-.2 .2 2.2 1.8zM370 153.7l2.2 1.8-.2 .2z"/>
<path d="M370 155.2l2 2 .2-.2zM370 155.2l.2-.2 2 2z"/>
<path d="M370 155.2l2 2 .2-.2zM370 155.2l.2-.2 2 2z"/>
<path d="M380.2 153.7l2 2 .2-.2zM380.2 153.7l.2-.2 2 2z"/>
<path d="M343.5 164.1l2.2 1.8-2-2zM343.5 164.1l2.2 1.8-.2 .2z"/>
<path d="M343.5 164.1l2.2 1.8-2-2zM343.5 164.1l2.2 1.8-.2 .2z"/>
<path d="M343.5 165l2 2 .2-.2zM343.5 165l.2-.2 2 2z"/>
<path d="M343.5 165l2 2 .2-.2zM343.5 165l.2-.2 2 2z"/>
<path d="M327.7 203.2l-.2 .2 2.2 1.8zM327.5 203.4l2.2 1.8-.2 .2z"/>
<path d="M327.7 203.2l-.2 .2 2.2 1.8zM327.5 203.4l2.2 1.8-.2 .2z"/>
<path d="M327.5 204.3l2 2 .2-.2zM327.5 204.3l.2-.2 2 2z"/>
<path d="M343.7 203.2l-.2 .2 2.2 1.8zM343.5 203.4l2.2 1.8-.2 .2z"/>
<path d="M343.7 203.2l-.2 .2 2.2 1.8zM343.5 203.4l2.2 1.8-.2 .2z"/>
<path d="M343.5 204.3l2 2 .2-.2zM343.5 204.3l.2-.2 2 2z"/>
<path d="M351.9 203.2l-.2 .2 2.2 1.8zM351.7 203.4l2.2 1.8-.2 .2z"/>
<path d="M351.9 203.2l-.2 .2 2.2 1.8zM351.7 203.4l2.2 1.8-.2 .2z"/>
<path d="M351.7 204.3l2 2 .2-.2zM351.7 204.3l.2-.2 2 2z"/>
<path d="M359.7 204.1l-.2 .2 2.2 1.8zM359.5 204.3l2.2 1.8-.2 .2z"/>
<path d="M370.2 204.1l-.2 .2 2.2 1.8zM370 204.3l2.2 1.8-.2 .2z"/>
<path d="M370.2 204.1l-.2 .2 2.2 1.8zM370 204.3l2.2 1.8-.2 .2z"/>
<path d="M370 204.8l2 2 .2-.2zM370 204.8l.2-.2 2 2z"/>
<path d="M380.4 204.6l-.2 .2 2.2 1.8zM380.2 204.8l2.2 1.8-.2 .2z"/>
<path d="M380.4 204.6l-.2 .2 2.2 1.8zM380.2 204.8l2.2 1.8-.2 .2z"/>
<path d="M380.2 206.3l2 2 .2-.2zM380.2 206.3l.2-.2 2 2z"/>
<path d="M248.5 252.5l-1.8 2.2 2-2zM248.5 252.5l-1.8 2.2-.2-.2z"/>
<path d="M252.9 241.1l-1.8 2.2 2-2zM252.9 241.1l-1.8 2.2-.2-.2z"/>
<path d="M277.6 241.1l-2 2 .2 .2zM277.6 241.1l.2 .2-2 2z"/>
<path d="M277.6 241.1l-2 2 .2 .2zM277.6 241.1l.2 .2-2 2z"/>
<path d="M275.6 254.5l.2 .2 1.8-2.2zM277.6 252.5l.2 .2-2 2z"/>
<path d="M275.6 254.5l.2 .2 1.8-2.2zM277.6 252.5l.2 .2-2 2z"/>
<path d="M278.5 252.5l-1.8 2.2 2-2zM276.5 254.5l2-2-1.8 2.2z"/>
<path d="M278.5 241.1l-1.8 2.2 2-2zM278.5 241.1l-1.8 2.2-.2-.2z"/>
<path d="M278.5 252.5l-1.8 2.2 2-2zM276.5 254.5l2-2-1.8 2.2z"/>
<path d="M306.5 254.5l.2 .2 1.8-2.2zM308.5 252.5l.2 .2-2 2z"/>
<path d="M248.5 260.5l-1.8 2.2 2-2zM248.5 260.5l-1.8 2.2-.2-.2z"/>
<path d="M276.5 262.5l.2 .2 1.8-2.2zM278.5 260.5l.2 .2-2 2z"/>
<path d="M276.5 262.5l.2 .2 1.8-2.2zM278.5 260.5l.2 .2-2 2z"/>
<path d="M279 260.5l-1.8 2.2 2-2zM277 262.5l2-2-1.8 2.2z"/>
</g>
<!-- layer: ROOFPLAN NEW -->
<g fill="none" stroke="#000" stroke-width=".26">
<path d="M250.7 154.6h12.1M264.7 154.6h1.9M268.5 154.6h9.3M279.7 154.6h1.9M283.5 154.6h9.3M294.7 154.6h1.9M298.5 154.6h12.1v8.6M310.6 165v1.9M310.6 168.8v9.4M310.6 180v1.9M310.6 183.8v9.4M310.6 195v1.9"/>
<path d="M310.6 198.8v8.6h-12.1M250.6 205.7v4.5h10.9M250.7 207.4h12.1M263.4 210.2h1.9M264.7 207.4h1.9M268.5 207.4h9.3M278.1 205.7v4.5h-10.9M279.7 207.4h1.9M283.5 207.4h9.3M294.7 207.4h1.9"/>
</g>
<!-- layer: MASK -->
<g fill="#fff" stroke="#fff" stroke-width=".26">
<path d="M258.3 165.4l.5 .5h-.9z"/>
<path d="M265.8 165.4l.4 .5h-.9z"/>
<path d="M261.1 169.1h1l-.5 .5z"/>
<path d="M265.3 165.9h.9l-3.2 3.2z"/>
<path d="M265.3 165.9l-3.2 3.2h.9zM262.1 169.1h.9l-.5 .5z"/>
<path d="M257.9 165.9l4.2 3.2-3.3-3.2zM257.9 165.9l4.2 3.2h-1z"/>
</g>
<!-- layer: DOORS -->
<path d="M257.7 165h.3l-.1 .9h-.2zM257.9 165.5h10.5M258.3 165.4l3.8 3.7 3.7-3.7 .4 .5-3.7 3.7-.4-.5-.5 .5-3.7-3.7zM268.3 165h.3v.9h-.2z" fill="none" stroke="#000" stroke-width=".26"/>
<!-- layer: 0.13 -->
<g fill="none" stroke="#000" stroke-width=".26">
<path d="M95.3 76.6l-19.7 75-5.3-1.4 9.3 8.1-5.4-1.4-19.6 75.1M201.2 155.8v6.4M213 155.8l-11.8 17.7M247.2 155.8v6.4M268.7 157l-98.4 47.3M276.7 157l-106.4 47.3 7.4-4.8M201.2 164.1v1.9M201.2 167.9v9.3M201.2 179.1v1.9M215.4 174.9l-6.3 4.1M224.8 168.8l-6.3 4.1M228.6 173.2l-5.1 5.5"/>
<path d="M234.2 162.7l-6.2 4M236.3 164.9l-5.1 5.5M237.4 160.6l7.3-4.8-5.8 6.4M247.2 164.1v1.9M247.2 167.9v9.3M247.2 179.1v1.9M187.1 193.4l-6.3 4M196.5 187.2l-6.2 4.1M201.2 182.9v9.3M201.2 194.1v1.9M201.2 197.9v6.4M205.7 197.9l-5.9 6.4"/>
<path d="M206 181.1l-6.3 4.1M213.4 189.7l-5.1 5.5M221 181.4l-5.1 5.5M247.2 182.9v9.3M247.2 194.1v1.9M247.2 197.9v6.4"/>
</g>
<!-- layer: 0 -->
<g fill="none" stroke="#000" stroke-width=".26">
<path d="M237.1 125l10.5 2.5M246.9 126.3l.7 1.2-1.2 .7M318.2 138.2l-13.1 16.4M199 145.3l8.7 18.4M229.3 149.5l8.2 11M237.7 159.1l-.2 1.4-1.4-.1M304.9 153.2l.2 1.4 1.4-.2M208.2 162.4l-.5 1.3-1.3-.4M159.1 182.8l24.4 12.9M183.1 194.4l.4 1.3-1.4 .4M188.8 196.1l2.9 14.9M190 196.9l-1.2-.8-.8 1.1"/>
<path d="M204.6 198.8l1.1-.9 .9 1.1M205.7 197.9l-3.2 26.6M305.3 205.4l1.4-.2 .2 1.4M306.7 205.2l-5.2 7M383.4 207.2l3.6 8M384.8 207.7l-1.4-.5-.5 1.3M239.8 258.8h7.3M246.2 257.8l.9 1-.9 1"/>
</g>
<text font-size="7.5" x="62.8" y="260.5">Ground Floor Plan</text>
<g font-size="4.5">
<text x="24" y="18.6">Legend</text>
<text x="217.4" y="167.1">Kitchen.</text>
<text x="177.2" y="182.9">Dining</text>
<text x="284.2" y="182.9">Verandah.</text>
<text x="40.4" y="186.6">A</text>
<text x="177.2" y="187.9">Rm.</text>
<text x="387.8" y="186.6">A</text>
<text x="91.4" y="192">Lounge</text>
<text x="91.5" y="197">Rm.</text>
<text x="124.2" y="192">Bath.</text>
<text x="154.1" y="192">Bed</text>
<text x="154.1" y="197">3.</text>
<text x="258.5" y="193.4">Family</text>
<text x="258.5" y="198.4">Rm.</text>
<text x="28.4" y="283.6">MR. P. &amp; MRS. C. DURNING.</text>
<text x="143.6" y="283.6">360 AVOCA STREET, KINGSFORD. NSW. 2032.</text>
<text x="293.3" y="283.9">1:100</text>
<text x="322.3" y="283.9">3 OF 7</text>
<text x="354.4" y="283.8">7753</text>
<text x="377.5" y="283.8">G</text>
</g>
<text font-size="3.2" x="366.2" y="283.8">/16</text>
<g font-size="3">
<text x="138.8" y="130.6">Existing Single Storey Semi-Detached</text>
<text x="138.8" y="133.9">Residence No.362.</text>
<text x="91.6" y="161.6">Hallway.</text>
<text x="138.8" y="161.6">Hallway.</text>
<text x="155.1" y="170.2">Linen</text>
<text x="155.1" y="175.6">Robe</text>
</g>
<g font-size="2.6">
<text x="32.6" y="23.1">DP</text>
<text x="45.8" y="23.4">Downpipe</text>
<text x="32.3" y="28.3">EF</text>
<text x="45.9" y="29.4">Exhaust Fan</text>
<text x="71.2" y="25">s</text>
<text x="82.3" y="25.5">Smoke Detector</text>
<text x="32.5" y="35.9">G</text>
<text x="45.9" y="35.8">Gully</text>
<text x="70.2" y="31">T</text>
<text x="82.6" y="32.7">Tap - Garden</text>
<text x="385.8" y="33.7">M.N.</text>
<text x="395.5" y="33.8">T.N.</text>
<text x="31.1" y="41.8">HL</text>
<text x="63.5" y="39.9">T.V.</text>
<text x="82.5" y="41.8">Owner to relocate</text>
<text x="82.6" y="38.8">TV Antenna -</text>
<text x="45.8" y="43.1">Heater/Light</text>
<text x="82.5" y="44.7">as required</text>
<text x="26.8" y="51.3">HWU</text>
<text x="45.9" y="51.3">Hot Water Unit</text>
<text x="69.7" y="50.8">VP</text>
<text x="82.5" y="51.5">Sewer Vent Pipe</text>
<text x="33.4" y="59">MH</text>
<text x="45.8" y="58.7">Manhole</text>
<text x="67.6" y="56.6">WL</text>
<text x="82.5" y="57.4">Wall Light</text>
<text x="70.5" y="63.3">SL1</text>
<text x="82" y="66">FCM 3434</text>
<text x="82.1" y="63">Skylight - Velux</text>
<text x="30.1" y="68.6">SAC</text>
<text x="45.9" y="71.2">Compressor</text>
<text x="45.9" y="68.2">Air Conditioning</text>
<text x="82" y="68.9">970x970mm</text>
<text x="31.5" y="77.7">AC</text>
<text x="45.9" y="77.4">Air Conditioning Unit</text>
<text x="46" y="80.3">Wall Mounted</text>
<text x="225.7" y="124.1">Line of Existing</text>
<text x="255.5" y="126">90</text>
<text x="225.9" y="127.1">Wall</text>
<text x="242.4" y="129.5">90</text>
<text x="249.6" y="129.5">915</text>
<text x="259.4" y="129.5">1100</text>
<text x="267.4" y="126.4">90</text>
<text x="270.5" y="129.4">710</text>
<text x="279" y="129.5">90</text>
<text x="319.6" y="135.1">Remove colorbond fence within</text>
<text x="319.7" y="138">the footprint of the proposed</text>
<text x="186.5" y="143.9">Remove pantry shelving</text>
<text x="319.7" y="140.9">extension</text>
<text x="225.9" y="145.6">Remove ceiling</text>
<text x="225.9" y="148.5">linings</text>
<text x="343.5" y="151.9" transform="rotate(-90 343.5 151.9)">90</text>
<text x="351.7" y="155" transform="rotate(-90 351.7 155)">90</text>
<text x="359.5" y="151.9" transform="rotate(-90 359.5 151.9)">90</text>
<text x="370" y="153.8" transform="rotate(-90 370 153.8)">150</text>
<text x="220.7" y="160.9">ST</text>
<text x="238.3" y="160.8">F</text>
<text x="173.1" y="164.4">Demolish Walls Shown</text>
<text x="173.1" y="167.3">Dashed</text>
<text x="343.5" y="163.6" transform="rotate(-90 343.5 163.6)">800</text>
<text x="355.3" y="162.8" transform="rotate(-90 355.3 162.8)">45</text>
<text x="358.2" y="164" transform="rotate(-90 358.2 164)">Clad.</text>
<text x="142" y="172.5">MH</text>
<text x="217.2" y="170">Cup'bds by Owner</text>
<text x="241.1" y="170.2">Remove Steps</text>
<text x="257.5" y="173.8">2/520 Bi-Fold</text>
<text x="342.3" y="170.6" transform="rotate(-90 342.3 170.6)">90</text>
<text x="181.9" y="174.8">s</text>
<text x="225" y="176.5">Sink</text>
<text x="257.6" y="176.8">Drs</text>
<text x="284.2" y="178.4">Decking)</text>
<text x="284.3" y="175.5">(Treated Pine</text>
<text x="318.1" y="177.5" transform="rotate(-90 318.1 177.5)">Open Treated</text>
<text x="321" y="176.5" transform="rotate(-90 321 176.5)">Pine Steps</text>
<text x="127.4" y="181.4">HL</text>
<text x="143.3" y="182.8">Remove floor</text>
<text x="143.4" y="185.7">tiles</text>
<text x="257.4" y="182.3">SL1</text>
<text x="327.5" y="184.8" transform="rotate(-90 327.5 184.8)">4580</text>
<text x="331.3" y="183.2" transform="rotate(-90 331.3 183.2)">SO</text>
<text x="351.7" y="184.1" transform="rotate(-90 351.7 184.1)">4730</text>
<text x="379.7" y="183.7" transform="rotate(-90 379.7 183.7)">5115 O/A</text>
<text x="207.2" y="190.1">Remove Ceiling and Exposed</text>
<text x="284.2" y="189.2">W1</text>
<text x="323.6" y="189.7" transform="rotate(-90 323.6 189.7)">AST 2145</text>
<text x="343.1" y="186.9" transform="rotate(-90 343.1 186.9)">3840</text>
<text x="358.9" y="188.2" transform="rotate(-90 358.9 188.2)">4775 Deck</text>
<text x="369.8" y="190.5" transform="rotate(-90 369.8 190.5)">4910 O/A Frame</text>
<text x="198.8" y="195.8" transform="rotate(-90 198.8 195.8)">New Concealed Beam</text>
<text x="207.2" y="193.1">Beams, frame up false ceiling</text>
<text x="249.9" y="197.5" transform="rotate(-90 249.9 197.5)">New Concealed Beam</text>
<text x="252.6" y="194.3">G</text>
<text x="181.6" y="200.1">AC</text>
<text x="252" y="202.7">Remove WL</text>
<text x="327.5" y="209.2" transform="rotate(-90 327.5 209.2)">90</text>
<text x="343.5" y="209.4" transform="rotate(-90 343.5 209.4)">90</text>
<text x="352" y="209.1" transform="rotate(-90 352 209.1)">90</text>
<text x="87.7" y="212.9">AC</text>
<text x="107" y="212.9">TV</text>
<text x="118.6" y="212.9">VP</text>
<text x="144.2" y="212.7">T</text>
<text x="147.5" y="212.7">G</text>
<text x="168.9" y="212.9">SAC</text>
<text x="181.2" y="213.6">New T&amp;G Flooring</text>
<text x="206.4" y="213.5">Remove wall fan HWU</text>
<text x="243.1" y="212.7">Remove</text>
<text x="243.1" y="215.6">DP</text>
<text x="275.3" y="212.7">Relocate</text>
<text x="275.4" y="215.7">Gully</text>
<text x="295.6" y="215.1">150x150</text>
<text x="308.9" y="212.7">100x75 DP</text>
<text x="309.6" y="215.7">and SW</text>
<text x="369.3" y="215.4" transform="rotate(-90 369.3 215.4)">55</text>
<text x="380.2" y="213.1" transform="rotate(-90 380.2 213.1)">145</text>
<text x="206.4" y="219.3">opening</text>
<text x="206.5" y="216.4">and brick up</text>
<text x="262.3" y="216.4">W2</text>
<text x="275.3" y="219.2">By Owner</text>
<text x="296.2" y="218">post</text>
<text x="372.3" y="218.6" transform="rotate(-90 372.3 218.6)">Cladding</text>
<text x="381.4" y="217.1">Line of Existing</text>
<text x="381.5" y="220">Wall</text>
<text x="189.7" y="226.8">Remove existing kitchen</text>
<text x="256.5" y="225.3">ASW 1224</text>
<text x="189.8" y="229.7">cupboards, laundry tub &amp;</text>
<text x="189.9" y="232.6">terminate plumbing, drainage &amp;</text>
<text x="251.1" y="228.2">Provide a 450 Slatted</text>
<text x="251.2" y="231.2">Shading Device Over</text>
<text x="189.8" y="235.6">gas points. Remove</text>
<text x="189.8" y="238.5">splashbacks &amp; skirting tiles</text>
<text x="256.5" y="234.1">Window (2)</text>
<text x="260.9" y="241.1">2465</text>
<text x="262.5" y="245">SO</text>
<text x="278.9" y="241.1">90</text>
<text x="278.3" y="250.5">90</text>
<text x="258.7" y="252.5">2905</text>
<text x="289.1" y="252.5">3000</text>
<text x="289.6" y="256.3">Deck</text>
<text x="224.8" y="259.3">Line of Exist.</text>
<text x="224.9" y="262.3">Wall</text>
<text x="259.1" y="260.5">2995</text>
<text x="281.9" y="261.6">Cladding</text>
<text x="285.2" y="258.7">55</text>
<text x="19.7" y="283.8">FOR:</text>
<text x="137.3" y="283.6">AT:</text>
<text x="283" y="283.9">SCALE:</text>
<text x="311.6" y="283.9">SHEET:</text>
<text x="340.8" y="283.9">JOB NO:</text>
</g>
</svg>
